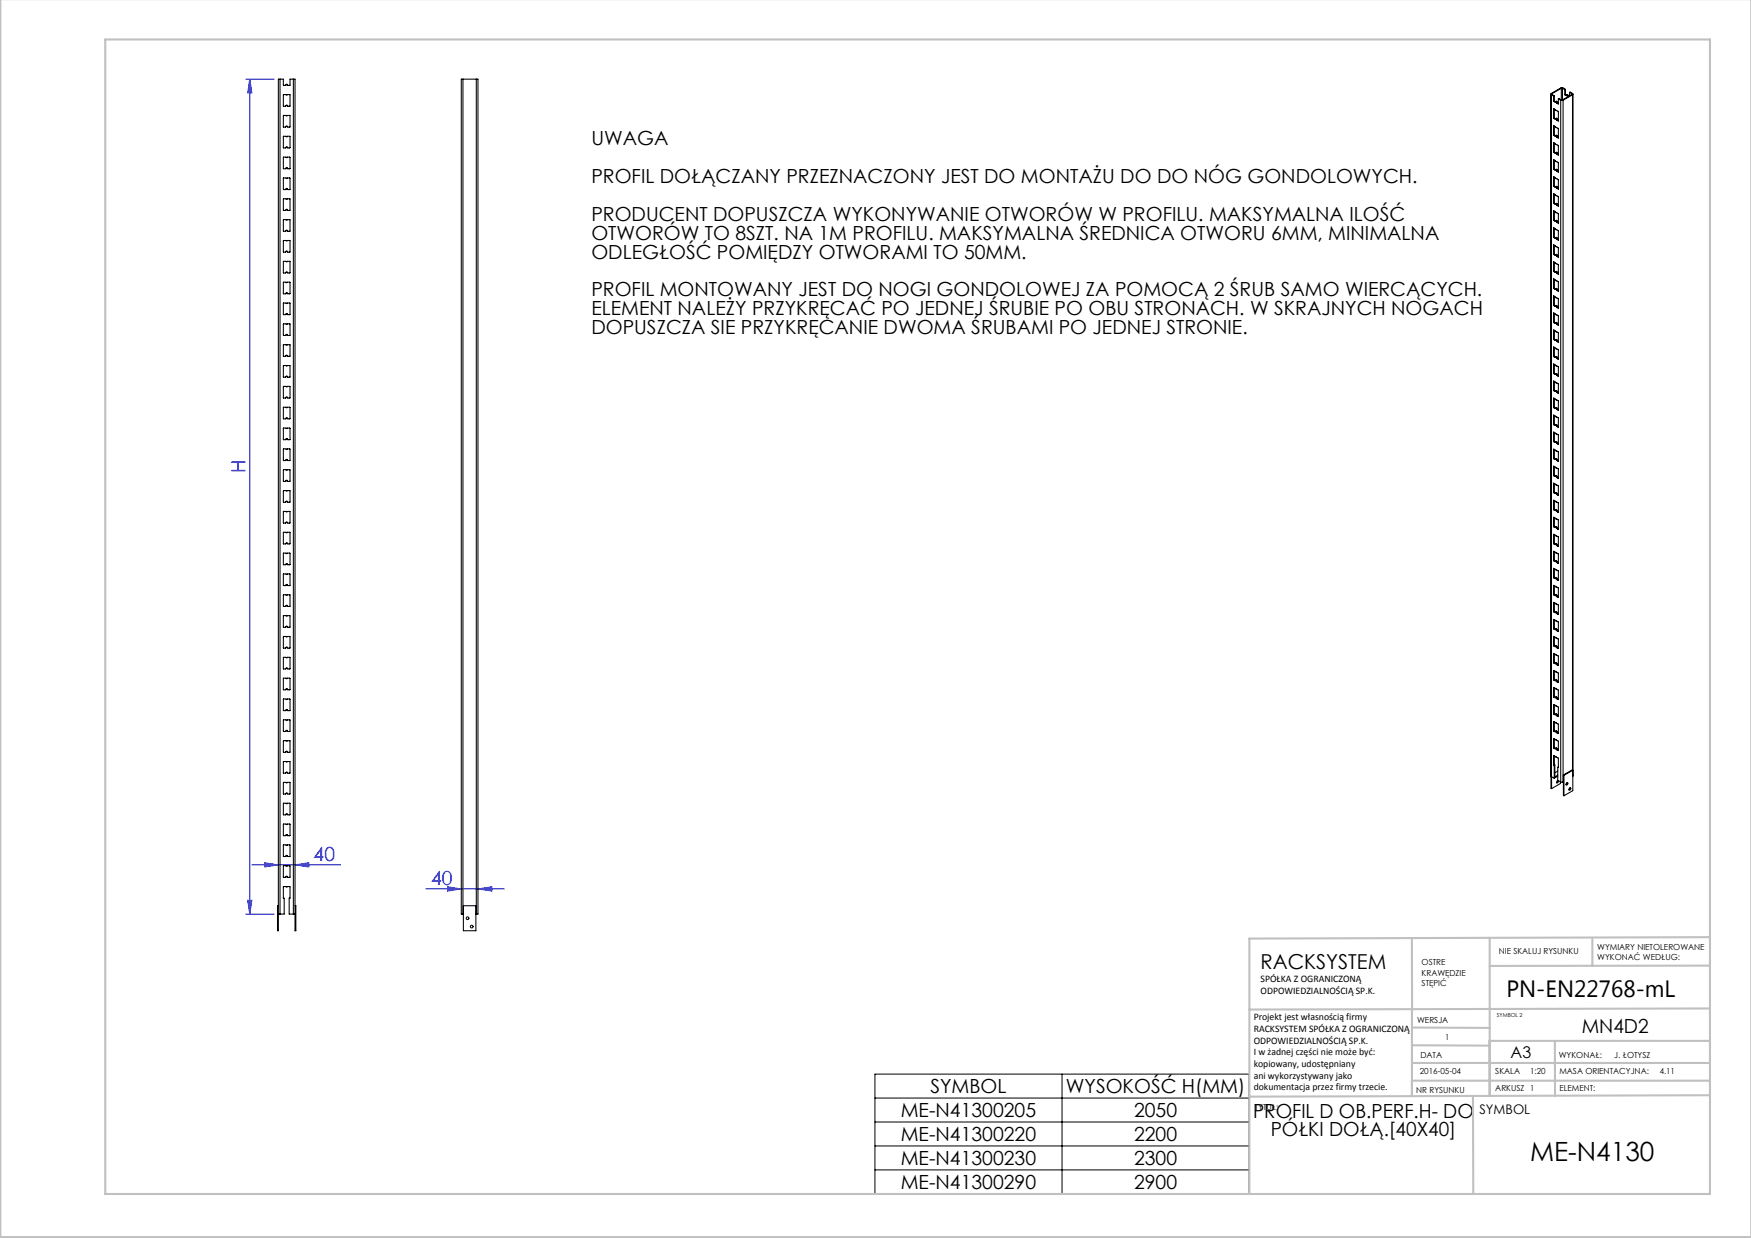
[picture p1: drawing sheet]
<svg xmlns="http://www.w3.org/2000/svg" width="420mm" height="297mm" viewBox="0 0 420 297" stroke-linecap="round" stroke-linejoin="round" font-family="sans-serif">
<path d="M58.9 19h6.9M59.9 19l.5 3.3h-1zM59.9 19v200.3M58.9 219.3h6.9M59.4 216h1l-.5 3.3zM60.4 207.5h21.3M63.5 207l3.3 .5-3.3 .5zM70.8 207.5l3.3-.5v1zM102.1 213.3h18.9M107.3 212.8l3.3 .5-3.3 .5zM114.6 213.3l3.3-.5v1z" fill="none" stroke="#00f" stroke-width=".24"/>
<path d="M209.9 257.7h89.7v28.7h-89.7zM254.7 257.7v28.7M209.9 263.4h89.7M209.9 269.2h89.7M209.9 274.9h89.7M209.9 280.7h89.7" fill="none" stroke="#000" stroke-width=".24"/>
<g fill="none" stroke="#c0c0c0" stroke-width=".5">
<path d="M.1 -.1v296.9h419.9M25.2 9.5h385v276.9h-385zM338.7 225.2v37.8M357.3 225v37.9v-13.2M382 225.4v6.3M410.1 224.8l-110.4 .4v61.2M410.1 231.7h-52.8M338.7 259.3h71.5M338.7 255h71.5M338.7 250.8l18.6 .1M338.7 246.5l18.6 .1M357.3 249.7h52.9"/>
<path d="M373 249.7v13.2M410.1 241.9l-110.4 .3M353.3 262.9l.1 23.5M410.2 262.7l-110.5 .4"/>
</g>
<g fill="#00f">
<path d="M63.5 207l3.3 .5-3.3 .5zM70.8 207.5l3.3-.5v1z"/>
<path d="M107.3 212.8l3.3 .5-3.3 .5zM114.6 213.3l3.3-.5v1z"/>
<path d="M59.9 19l.5 3.3h-1zM59.4 216h1l-.5 3.3z"/>
</g>
<g fill="none" stroke="#000" stroke-width=".25">
<path d="M67.2 19h-.4v204.3h-.2v-6h.2M67.2 19h.8v1.4h.6M67.2 19v200.3M70.4 19h.4v204.3h.2v-6h-.2M70.4 19h-.8v1.4h-.7M70.4 19v200.3M111 19h-.4v200.3h.4M111 19h3.2M111 19v200.3M114.2 19h.4v200.3h-.4M114.2 19v200.3M68 32.7h1.6v2.7l-.6 .1a.24 .24 0 0 0-.3-.3 .24 .24 0 0 0-.2 .3l-.5-.1z"/>
<path d="M68.6 20.3l.2-.1 .1 .1M68.6 30.3l.2-.1 .1 .1M68.6 30.3l-.1 .2-.5-.1v-2.7h.6l.2 .1 .7-.1 .1 2.7-.6 .1-.1-.2M68.6 25.3l.2-.1 .1 .1M68.6 25.3l-.1 .2-.5-.1v-2.7h.6l.2 .1 .7-.1 .1 2.7-.6 .1-.1-.2M68.6 20.3v.1M68.6 25.3h.1M68.6 30.3h.1M68.9 20.3v.1M68.9 25.3h.1M68.9 30.3h.1M372 22.6l.1 163.7"/>
<path d="M372.1 22.7l.6 .4M372.1 22.7v163.6M372.2 22.5v.2M372.2 22.7l.6 .3M372.7 24.2v.1M372.7 36.5v.1M372.7 32.4v.1M372.7 28.3v.1M372.7 23.1v1.1M372.7 26.1v2.2M372.7 30.2v2.2M372.7 34.3v2.2"/>
<path d="M372.7 38.4v2.2M372.7 38.4h.1M372.7 34.3h.1M372.7 30.2h.1M372.7 26.1h.1M372.7 38.4l.6 .3M372.7 34.3l.6 .3M372.7 30.2l.6 .4M372.7 26.1l.6 .4M372.7 24.3l.3 .2M372.7 36.6l.3 .1M372.7 32.5l.3 .2"/>
<path d="M372.7 28.4l.3 .2M372.8 24.2h.1M372.8 28.2l.1 .1M372.8 32.3l.1 .1M372.8 36.4l.1 .1M372.8 23v1.2M372.8 26.2v2M372.8 30.3v2M372.8 34.3v2.1M372.8 38.4v2.1M372.8 23l-.1 .1M372.8 24.2h-.1"/>
<path d="M372.8 28.2l-.1 .1M372.8 32.3l-.1 .1M372.8 36.4l-.1 .1M372.9 24.2l.2 .2M372.9 24.2l-.2 .1M372.9 28.3l.2 .2M372.9 28.3l-.2 .1M372.9 32.4l.2 .2M372.9 32.4l-.2 .1M372.9 36.5l.2 .1M372.9 36.5l-.2 .1M373.1 24.4l-.1 .1"/>
<path d="M373.1 24.4l.2 .2M373.1 36.7l.2 .1M373.1 36.7h-.1M373.1 32.6l.2 .1M373.1 32.6l-.1 .1M373.1 28.5l.2 .1M373.1 28.5l-.1 .1M373.1 24.4h.1M373.1 28.5h.1M373.1 32.6h.1M373.1 36.7h.1M373.2 24.4l.1-.1 .2 .2"/>
<path d="M373.2 28.4h.1l.2 .2M373.2 32.5l.1-.1 .2 .2M373.2 36.6l.1-.1 .2 .2M373.3 24.6l.1 .1M373.3 38.7l.5 .3v2.2M373.3 36.8l.1 .2M373.3 34.6l.5 .4v2.1M373.3 32.7l.1 .2M373.3 30.6l.5 .3v2.2M373.3 28.6l.1 .2M373.3 26.5l.5 .3v2.2M373.3 24.6h.1"/>
<path d="M373.3 28.6h.1M373.3 32.7h.1M373.3 36.8h.1M373.4 26.5h-.1M373.4 30.6h-.1M373.4 34.7h-.1M373.4 38.7l-.1 .1M373.4 24.7l.3 .2M373.4 37l.3 .2M373.4 32.9l.3 .2M373.4 28.8l.3 .2M373.5 24.5l.1 .2"/>
<path d="M373.5 28.6l.1 .1M373.5 32.6l.1 .2M373.5 36.7l.1 .2M373.5 24.5l-.2 .1M373.5 24.5h.1M373.5 28.6h.1M373.5 32.6h.1M373.5 28.6h-.2M373.5 32.6l-.2 .1M373.5 36.7l-.2 .1M373.6 24.7h-.2M373.6 24.7l.2 .1"/>
<path d="M373.6 28.7l-.2 .1M373.6 28.7l.2 .2M373.6 32.8l-.2 .1M373.6 32.8l.2 .1M373.6 36.9l-.2 .1M373.6 36.9l.2 .1M373.8 24.9h-.1M373.8 37.1l-.1 .1M373.8 33.1h-.1M373.8 29h-.1M373.8 23.7l.6 .3M373.8 23.7l.1-.1 .6 .4"/>
<path d="M373.8 23.7v1.2M374.4 24h.5M374.4 24v163.6M374.5 24h.3M374.5 21.2h.3M374.5 21.2l-2.3 1.3M374.5 21.2v2.8M374.8 21.2l.5 .3M374.8 21.2v2.8M374.9 24v163.6M375.3 22.7l.1 .1M375.3 21.5v1.2"/>
<path d="M375.4 22.8l.3 .1M375.5 21.4l-.6-.3h-.5l-2.4 1.3 .1 .3M375.5 22.6v.1M375.5 21.4l-.2 .1M375.5 22.6l-.2 .1M375.5 21.4v1.2M375.5 22.7l.3 .1M375.5 22.7l-.1 .1M375.8 22.9h-.1M375.8 22.9l.2 .1M375.8 22.9h.1M375.8 22.8l.2-.1 .2 .2"/>
<path d="M376 23l.1 .2M376 23h.1M376.1 23.2h.1M376.2 22.9l.1 .2M376.2 22.9l-.2 .1M376.2 22.9h.1M376.3 23.1l-.2 .1M376.3 23.1h.1M376.5 22.2l.1-.1 .6 .3v.3M376.5 22.2l.5 .3M376.5 22.2v.8M377 22.5v.2"/>
<path d="M377 22.7l-2.2 1.3M377.2 22.7l-2.3 1.3M377.2 22.7v162M377.3 22.6v163.6M68 47.7h1.6v2.7l-.6 .1a.24 .24 0 0 0-.3-.3 .24 .24 0 0 0-.2 .3l-.5-.1zM68.6 55.3l.2-.1 .1 .1M68.6 55.3l-.1 .2-.5-.1v-2.7h.6l.2 .1 .7-.1 .1 2.7-.6 .1-.1-.2M68.6 45.3l.2-.1 .1 .1M68.6 45.4l-.1 .1-.5-.1v-2.7h.6l.2 .1 .7-.1 .1 2.7-.6 .1-.1-.1M68.6 40.3l.2-.1 .1 .1M68.6 40.3l-.1 .2-.5-.1v-2.7h.6l.2 .1 .7-.1 .1 2.7-.6 .1-.1-.2M68.6 40.3h.1"/>
<path d="M68.6 45.3v.1M68.6 55.3h.1M68.9 40.3h.1M68.9 45.3v.1M68.9 55.3h.1M372.7 56.9v.1M372.7 52.8v.1M372.7 48.7v.1M372.7 44.6v.1M372.7 40.6v.1M372.7 42.5v2.1M372.7 46.6v2.1"/>
<path d="M372.7 50.6v2.2M372.7 54.7v2.2M372.7 58.8v2.2M372.7 46.5h.1M372.7 42.4h.1M372.7 58.8l1.1 .6v2.2M372.7 58.8h.1M372.7 54.7l1.1 .7v2.1M372.7 54.7h.1M372.7 50.6l.6 .4M372.7 50.6h.1M372.7 46.5l.6 .4"/>
<path d="M372.7 42.4l.6 .4M372.7 57l.3 .2M372.7 52.9l.3 .2M372.7 48.8l.3 .2M372.7 44.7l.3 .2M372.7 40.7l.3 .1M372.7 42.4v.1M372.7 46.5v.1M372.8 40.5l.1 .1M372.8 44.6l.1 .1M372.8 48.6l.1 .1M372.8 52.7l.1 .1"/>
<path d="M372.8 56.8l.1 .1M372.8 42.5v2.1M372.8 46.6v2M372.8 50.7v2M372.8 54.7v2.1M372.8 58.8v2.1M372.8 40.5l-.1 .1M372.8 44.6h-.1M372.8 48.6l-.1 .1M372.8 52.7l-.1 .1M372.8 56.8l-.1 .1M372.9 40.6l.2 .1"/>
<path d="M372.9 40.6l-.2 .1M372.9 44.7l.2 .1M372.9 44.7h-.2M372.9 48.7l.2 .2M372.9 48.7l-.2 .1M372.9 52.8l.2 .2M372.9 52.8l-.2 .1M372.9 56.9l.2 .2M372.9 56.9l-.2 .1M373.1 57.1l.2 .1M373.1 57.1l-.1 .1M373.1 53l.2 .1"/>
<path d="M373.1 53l-.1 .1M373.1 48.9l.2 .2M373.1 48.9l-.1 .1M373.1 44.8l.2 .2M373.1 44.9h-.1M373.1 40.8l.2 .1M373.1 40.8h-.1M373.1 40.8h.1M373.1 44.8v.1M373.1 48.9h.1M373.1 53h.1M373.1 57.1h.1"/>
<path d="M373.2 40.7l.1-.1 .2 .2M373.2 44.8l.1-.1 .2 .2M373.2 48.9l.1-.1 .2 .2M373.2 52.9h.1l.2 .2M373.2 57l.1-.1 .2 .2M373.3 57.2l.1 .2M373.3 53.1l.1 .2M373.3 51l.5 .3v2.2M373.3 49.1l.1 .1M373.3 46.9l.5 .3v2.2M373.3 45l.1 .2M373.3 42.8l.5 .3v2.2"/>
<path d="M373.3 40.9l.1 .2M373.3 40.9h.1M373.3 45h.1M373.3 49.1h.1M373.3 53.1h.1M373.3 57.2h.1M373.4 42.8l-.1 .1M373.4 46.9l-.1 .1M373.4 51h-.1M373.4 55.1h-.1M373.4 59.2h-.1M373.4 57.4l.3 .2"/>
<path d="M373.4 53.3l.3 .2M373.4 49.2l.3 .2M373.4 45.2l.3 .1M373.4 41.1l.3 .1M373.5 40.8l.1 .2M373.5 44.9l.1 .2M373.5 49l.1 .2M373.5 53.1l.1 .1M373.5 57.1l.1 .2M373.5 44.9h.1M373.5 49h.1M373.5 53.1h.1"/>
<path d="M373.5 57.1h.1M373.5 40.8l-.2 .1M373.5 44.9l-.2 .1M373.5 49l-.2 .1M373.5 53.1h-.2M373.5 57.1l-.2 .1M373.6 41l-.2 .1M373.6 41l.2 .1M373.6 45.1l-.2 .1M373.6 45.1l.2 .1M373.6 49.2h-.2M373.6 49.2l.2 .1"/>
<path d="M373.6 53.2l-.2 .1M373.6 53.2l.2 .2M373.6 57.3l-.2 .1M373.6 57.3l.2 .1M373.7 57.6h.1M373.7 53.5h.1M373.7 49.4h.1M373.8 45.3h-.1M373.8 41.2h-.1M373.8 49.4h-.1M373.8 53.5h-.1M373.8 57.5l-.1 .1"/>
<path d="M68 72.7h1.6v2.7l-.6 .1a.24 .24 0 0 0-.3-.3 .24 .24 0 0 0-.2 .3l-.5-.1zM68.6 70.3l.2-.1 .1 .1M68.6 70.3l-.1 .2-.5-.1v-2.7h.6l.2 .1 .7-.1 .1 2.7-.6 .1-.1-.2M68.6 65.3l.2-.1 .1 .1M68.6 65.4l-.1 .1-.5-.1v-2.7h.6l.2 .1 .7-.1 .1 2.7-.6 .1-.1-.1M68.6 60.3l.2-.1 .1 .1M68.6 60.3l-.1 .2-.5-.1v-2.7h.6l.2 .1 .7-.1 .1 2.7-.6 .1-.1-.2M68.6 60.3h.1M68.6 65.3v.1M68.6 70.3h.1M68.9 60.3h.1M68.9 65.3v.1"/>
<path d="M68.9 70.3h.1M372.7 77.3v.1M372.7 73.2v.1M372.7 69.1v.1M372.7 65.1h.1M372.7 61v.1M372.7 62.9v2.2M372.7 67v2.1M372.7 71.1v2.1M372.7 75.1v2.2M372.7 79.2v2.2M372.7 79.2h.1"/>
<path d="M372.7 75.1h.1M372.7 79.2l.6 .4M372.7 75.1l.6 .4M372.7 71l1.1 .7v2.2M372.7 71v.1M372.7 66.9l1.1 .7v2.2M372.7 66.9v.1M372.7 62.9l1.1 .6v2.2M372.7 62.9h.1M372.7 77.4l.3 .2M372.7 73.3l.3 .2M372.7 69.2l.3 .2"/>
<path d="M372.7 65.1l.3 .2M372.7 61.1l.3 .1M372.8 60.9l.1 .1M372.8 65l.1 .1M372.8 69.1h.1M372.8 73.1l.1 .1M372.8 77.2l.1 .1M372.8 62.9v2.1M372.8 67v2.1M372.8 71.1v2M372.8 75.2v2M372.8 79.2v2.1"/>
<path d="M372.8 60.9l-.1 .1M372.8 65l-.1 .1M372.8 69.1h-.1M372.8 73.1l-.1 .1M372.8 77.2l-.1 .1M372.9 61l.2 .1M372.9 61l-.2 .1M372.9 65.1l.2 .1M372.9 65.1h-.2M372.9 69.1l.2 .2M372.9 69.1l-.2 .1M372.9 73.2l.2 .2"/>
<path d="M372.9 73.2l-.2 .1M372.9 77.3l.2 .2M372.9 77.3l-.2 .1M373.1 77.5l.2 .1M373.1 77.5l-.1 .1M373.1 73.4l.2 .1M373.1 73.4l-.1 .1M373.1 69.3l.2 .2M373.1 69.4h-.1M373.1 65.3l.2 .1M373.1 65.3h-.1M373.1 61.2l.2 .1"/>
<path d="M373.1 61.2h-.1M373.1 61.2h.1M373.1 65.3h.1M373.1 69.3v.1M373.1 73.4h.1M373.1 77.5h.1M373.2 61.1l.1-.1 .2 .2M373.2 65.2l.1-.1 .2 .2M373.2 69.3l.1-.1 .2 .2M373.2 73.4l.1-.1 .2 .2M373.2 77.4h.1l.2 .2M373.3 79.6l.5 .3v2.1"/>
<path d="M373.3 77.6l.1 .2M373.3 75.5l.5 .3v2.2M373.3 73.6l.1 .1M373.3 69.5l.1 .1M373.3 65.4l.1 .2M373.3 61.3l.1 .2M373.3 61.3h.1M373.3 65.4h.1M373.3 69.5h.1M373.3 73.5v.1M373.3 77.6h.1M373.4 63.2l-.1 .1"/>
<path d="M373.4 67.3l-.1 .1M373.4 71.4l-.1 .1M373.4 75.5h-.1M373.4 79.6h-.1M373.4 77.8l.3 .2M373.4 73.7l.3 .2M373.4 69.6l.3 .2M373.4 65.6l.3 .1M373.4 61.5l.3 .2M373.5 61.2l.1 .2M373.5 65.3l.1 .2M373.5 69.4l.1 .2"/>
<path d="M373.5 73.5l.1 .1M373.5 77.6l.1 .1M373.5 61.2h.1M373.5 65.3h.1M373.5 69.4h.1M373.5 73.5h.1M373.5 77.6h.1M373.5 61.2l-.2 .1M373.5 65.3l-.2 .1M373.5 69.4l-.2 .1M373.5 73.5h-.2M373.5 77.6h-.2"/>
<path d="M373.6 61.4l-.2 .1M373.6 61.4l.2 .1M373.6 65.5l-.2 .1M373.6 65.5l.2 .1M373.6 69.6h-.2M373.6 69.6l.2 .1M373.6 73.6l-.2 .1M373.6 73.6l.2 .2M373.6 77.7l-.2 .1M373.6 77.7l.2 .2M373.7 69.8h.1M373.7 65.7h.1"/>
<path d="M373.7 61.7h.1M373.8 78h-.1M373.8 73.9h-.1M373.8 61.6l-.1 .1M373.8 65.7h-.1M373.8 69.8h-.1M68.6 95.3l.2-.1 .1 .1M68.6 95.3l-.1 .2-.5-.1v-2.7h.6l.2 .1 .7-.1 .1 2.7-.6 .1-.1-.2M68.6 90.3l.2-.1 .1 .1M68.6 90.3l-.1 .2-.5-.1v-2.7h.6l.2 .1 .7-.1 .1 2.7-.6 .1-.1-.2M68.6 85.3l.2-.1 .1 .1M68.6 85.4l-.1 .1-.5-.1v-2.7h.6l.2 .1 .7-.1 .1 2.7-.6 .1-.1-.1"/>
<path d="M68.6 80.3l.2-.1 .1 .1M68.6 80.3l-.1 .2-.5-.1v-2.7h.6l.2 .1 .7-.1 .1 2.7-.6 .1-.1-.2M68.6 80.3h.1M68.6 85.3v.1M68.6 90.3h.1M68.6 95.3h.1M68.9 80.3h.1M68.9 85.3v.1M68.9 90.3h.1M68.9 95.3h.1M372.7 97.7v.1M372.7 93.6v.1"/>
<path d="M372.7 89.6h.1M372.7 85.5v.1M372.7 81.4v.1M372.7 83.3v2.2M372.7 87.4v2.2M372.7 91.5v2.1M372.7 95.6v2.1M372.7 99.6v2.2M372.7 95.5h.1M372.7 91.4h.1M372.7 87.4h.1M372.7 83.3h.1"/>
<path d="M372.7 99.6l.6 .4M372.7 99.6h.1M372.7 95.5l.6 .4M372.7 91.4l.6 .4M372.7 87.4l.6 .3M372.7 83.3l.6 .3M372.7 97.8l.3 .2M372.7 93.7l.3 .2M372.7 89.6l.3 .2M372.7 85.6l.3 .1M372.7 81.5l.3 .2M372.7 91.4v.1"/>
<path d="M372.7 95.5v.1M372.8 81.3l.1 .1M372.8 85.4l.1 .1M372.8 89.5l.1 .1M372.8 93.6h.1M372.8 97.6l.1 .1M372.8 83.3v2.1M372.8 87.4v2.1M372.8 91.5v2.1M372.8 95.6v2M372.8 99.7v2M372.8 81.3l-.1 .1"/>
<path d="M372.8 85.4l-.1 .1M372.8 89.5l-.1 .1M372.8 93.6h-.1M372.8 97.6l-.1 .1M372.9 81.4l.2 .2M372.9 81.4l-.2 .1M372.9 85.5l.2 .1M372.9 85.5l-.2 .1M372.9 89.6l.2 .1M372.9 89.6h-.2M372.9 93.6l.2 .2M372.9 93.6l-.2 .1"/>
<path d="M372.9 97.7l.2 .2M372.9 97.7l-.2 .1M373.1 97.9l.2 .1M373.1 97.9l-.1 .1M373.1 93.8l.2 .2M373.1 93.8l-.1 .1M373.1 89.8l.2 .1M373.1 89.8h-.1M373.1 85.7l.2 .1M373.1 85.7h-.1M373.1 81.6l.2 .1M373.1 81.6l-.1 .1"/>
<path d="M373.1 81.6h.1M373.1 85.7h.1M373.1 89.8h.1M373.1 93.8h.1M373.1 97.9h.1M373.2 81.5l.1-.1 .2 .2M373.2 85.6l.1-.1 .2 .2M373.2 89.7l.1-.1 .2 .2M373.2 93.8l.1-.1 .2 .2M373.2 97.9l.1-.1 .2 .2M373.3 100l.5 .3v2.2M373.3 98.1l.1 .1"/>
<path d="M373.3 95.9l.5 .3v2.2M373.3 94l.1 .1M373.3 91.8l.5 .3v2.2M373.3 89.9l.1 .2M373.3 87.7l.5 .3v2.2M373.3 85.8l.1 .2M373.3 83.6l.5 .3v2.2M373.3 81.7l.1 .2M373.3 81.7h.1M373.3 85.8h.1M373.3 89.9h.1M373.3 94h.1"/>
<path d="M373.3 98v.1M373.4 83.7h-.1M373.4 87.7l-.1 .1M373.4 91.8l-.1 .1M373.4 95.9l-.1 .1M373.4 100h-.1M373.4 98.2l.3 .2M373.4 94.1l.3 .2M373.4 90.1l.3 .1M373.4 86l.3 .2M373.4 81.9l.3 .2M373.5 81.6l.1 .2"/>
<path d="M373.5 85.7l.1 .2M373.5 89.8l.1 .2M373.5 93.9l.1 .2M373.5 98l.1 .1M373.5 81.6h.1M373.5 89.8h.1M373.5 93.9h.1M373.5 98h.1M373.5 81.6l-.2 .1M373.5 85.7l-.2 .1M373.5 89.8l-.2 .1M373.5 93.9l-.2 .1"/>
<path d="M373.5 98l-.2 .1M373.6 81.8l-.2 .1M373.6 81.8l.2 .1M373.6 85.9l-.2 .1M373.6 85.9l.2 .1M373.6 90l-.2 .1M373.6 90l.2 .1M373.6 94.1h-.2M373.6 94.1l.2 .1M373.6 98.1l-.2 .1M373.6 98.1l.2 .2M373.7 98.4h.1"/>
<path d="M373.8 94.3h-.1M373.8 90.2h-.1M373.8 86.1l-.1 .1M373.8 82l-.1 .1M373.8 98.4h-.1M68 112.7h1.6v2.7l-.6 .1a.24 .24 0 0 0-.3-.3 .24 .24 0 0 0-.2 .3l-.5-.1zM68.6 110.3l.2-.1 .1 .1M68.6 110.4l-.1 .1-.5-.1v-2.7h.6l.2 .1 .7-.1 .1 2.7-.6 .1-.1-.1M68.6 105.3l.2-.1 .1 .1M68.6 105.4l-.1 .1-.5-.1v-2.7h.6l.2 .1 .7-.1 .1 2.7-.6 .1-.1-.1M68.6 100.3l.2-.1 .1 .1M68.6 100.3l-.1 .2-.5-.1v-2.7h.6l.2 .1 .7-.1 .1 2.7-.6 .1-.1-.2"/>
<path d="M68.6 100.3h.1M68.6 105.3v.1M68.6 110.3v.1M68.9 100.3h.1M68.9 105.3v.1M68.9 110.3v.1M372.7 118.1v.1M372.7 114.1h.1M372.7 110v.1M372.7 105.9v.1M372.7 101.8v.1M372.7 103.7v2.2"/>
<path d="M372.7 107.8v2.2M372.7 111.9v2.2M372.7 116v2.1M372.7 115.9l1.1 .7v2.2M372.7 115.9v.1M372.7 111.9l1.1 .6v2.2M372.7 111.9h.1M372.7 107.8l1.1 .6v2.2M372.7 107.8h.1M372.7 103.7l1.1 .6v2.2M372.7 103.7h.1M372.7 118.2l.3 .2"/>
<path d="M372.7 114.1l.3 .2M372.7 110.1l.3 .1M372.7 106l.3 .2M372.7 101.9l.3 .2M372.8 101.7l.1 .1M372.8 105.8l.1 .1M372.8 109.9l.1 .1M372.8 114l.1 .1M372.8 118.1h.1M372.8 103.7v2.1M372.8 107.8v2.1M372.8 111.9v2.1"/>
<path d="M372.8 116v2.1M372.8 101.7l-.1 .1M372.8 105.8l-.1 .1M372.8 109.9l-.1 .1M372.8 114l-.1 .1M372.8 118.1h-.1M372.9 101.8l.2 .2M372.9 101.8l-.2 .1M372.9 105.9l.2 .2M372.9 105.9l-.2 .1M372.9 110l.2 .1M372.9 110l-.2 .1"/>
<path d="M372.9 114.1l.2 .1M372.9 114.1h-.2M372.9 118.1l.2 .2M372.9 118.1l-.2 .1M373.1 118.3l.2 .2M373.1 118.3l-.1 .1M373.1 114.3l.2 .1M373.1 114.3h-.1M373.1 110.2l.2 .1M373.1 110.2h-.1M373.1 106.1l.2 .1M373.1 106.1l-.1 .1"/>
<path d="M373.1 102l.2 .1M373.1 102l-.1 .1M373.1 102h.1M373.1 106.1h.1M373.1 110.2h.1M373.1 114.3h.1M373.1 118.3h.1M373.2 101.9l.1-.1 .2 .2M373.2 106l.1-.1 .2 .2M373.2 110.1l.1-.1 .2 .2M373.2 114.2l.2-.1 .1 .2M373.2 118.3l.1-.1 .2 .2"/>
<path d="M373.3 118.5l.1 .1M373.3 114.4l.1 .2M373.3 110.3l.1 .2M373.3 106.2l.1 .2M373.3 102.1l.1 .2M373.3 102.1h.1M373.3 106.2h.1M373.3 110.3h.1M373.3 118.5h.1M373.4 104.1h-.1M373.4 108.2h-.1M373.4 112.2l-.1 .1"/>
<path d="M373.4 116.3l-.1 .1M373.4 118.6l.3 .2M373.4 114.6l.3 .1M373.4 110.5l.3 .2M373.4 106.4l.3 .2M373.4 102.3l.3 .2M373.5 102.1l.1 .1M373.5 106.1l.1 .2M373.5 110.2l.1 .2M373.5 114.3l.1 .2M373.5 118.4l.1 .2M373.5 102v.1"/>
<path d="M373.5 106.1h.1M373.5 110.2h.1M373.5 114.3h.1M373.5 118.4h.1M373.5 102l-.2 .1M373.5 106.1l-.2 .1M373.5 110.2l-.2 .1M373.5 114.3l-.2 .1M373.5 118.4l-.2 .1M373.6 102.2l-.2 .1M373.6 102.2l.2 .2M373.6 106.3l-.2 .1"/>
<path d="M373.6 106.3l.2 .1M373.6 110.4l-.2 .1M373.6 110.4l.2 .1M373.6 114.5l-.2 .1M373.6 114.5l.2 .1M373.6 118.6h-.2M373.6 118.6l.2 .1M373.7 118.8h.1M373.7 114.7h.1M373.7 110.7h.1M373.7 106.6h.1M373.7 102.5h.1"/>
<path d="M373.8 102.5h-.1M373.8 106.5l-.1 .1M373.8 110.6l-.1 .1M373.8 114.7h-.1M373.8 118.8h-.1M68 137.7h1.6v2.7l-.6 .1a.24 .24 0 0 0-.3-.3 .24 .24 0 0 0-.2 .3l-.5-.1zM68.6 135.3l.2-.1 .1 .1M68.6 135.3l-.1 .2-.5-.1v-2.7h.6l.2 .1 .7-.1 .1 2.7-.6 .1-.1-.2M68.6 130.3l.2-.1 .1 .1M68.6 130.4l-.1 .1-.5-.1v-2.7h.6l.2 .1 .7-.1 .1 2.7-.6 .1-.1-.1M68.6 125.3l.2-.1 .1 .1M68.6 125.3l-.1 .2-.5-.1v-2.7h.6l.2 .1 .7-.1 .1 2.7-.6 .1-.1-.2"/>
<path d="M68.6 120.3l.2-.1 .1 .1M68.6 120.3l-.1 .2-.5-.1v-2.7h.6l.2 .1 .7-.1 .1 2.7-.6 .1-.1-.2M68.6 120.3h.1M68.6 125.3h.1M68.6 130.3v.1M68.6 135.3h.1M68.9 120.3h.1M68.9 125.3h.1M68.9 130.3v.1M68.9 135.3h.1M372.7 138.6h.1M372.7 134.5v.1"/>
<path d="M372.7 130.4v.1M372.7 126.3v.1M372.7 122.2v.1M372.7 120v2.2M372.7 124.1v2.2M372.7 128.2v2.2M372.7 132.3v2.2M372.7 136.4v2.2M372.7 136.3h.1M372.7 132.3h.1M372.7 128.2h.1M372.7 124.1h.1"/>
<path d="M372.7 136.3l.6 .4M372.7 132.3l.6 .3M372.7 128.2l.6 .3M372.7 124.1l.6 .4M372.7 120l1.1 .7v2.2M372.7 120h.1M372.7 138.6l.3 .2M372.7 134.6l.3 .1M372.7 130.5l.3 .2M372.7 126.4l.3 .2M372.7 122.3l.3 .2M372.7 136.3v.1"/>
<path d="M372.8 122.1l.1 .1M372.8 126.2l.1 .1M372.8 130.3l.1 .1M372.8 134.4l.1 .1M372.8 138.5l.1 .1M372.8 120.1v2M372.8 124.2v2M372.8 128.2v2.1M372.8 132.3v2.1M372.8 136.4v2.1M372.8 122.1l-.1 .1M372.8 126.2l-.1 .1"/>
<path d="M372.8 130.3l-.1 .1M372.8 134.4l-.1 .1M372.8 138.5l-.1 .1M372.9 122.2l.2 .2M372.9 122.2l-.2 .1M372.9 126.3l.2 .2M372.9 126.3l-.2 .1M372.9 130.4l.2 .1M372.9 130.4l-.2 .1M372.9 134.5l.2 .1M372.9 134.5l-.2 .1M372.9 138.6l.2 .1"/>
<path d="M372.9 138.6h-.2M373.1 138.8l.2 .1M373.1 138.8h-.1M373.1 134.7l.2 .1M373.1 134.7h-.1M373.1 130.6l.2 .1M373.1 130.6l-.1 .1M373.1 126.5l.2 .1M373.1 126.5l-.1 .1M373.1 122.4l.2 .1M373.1 122.4l-.1 .1M373.1 122.4h.1"/>
<path d="M373.1 126.5h.1M373.1 130.6h.1M373.1 134.7h.1M373.1 138.8h.1M373.2 122.4l.1-.1 .2 .2M373.2 126.4l.1-.1 .2 .2M373.2 130.5l.1-.1 .2 .2M373.2 134.6l.1-.1 .2 .2M373.2 138.7l.1-.1 .2 .2M373.3 138.9l.1 .2M373.3 136.7l.5 .3v2.2M373.3 134.8l.1 .2"/>
<path d="M373.3 132.6l.5 .3v2.2M373.3 130.7l.1 .2M373.3 128.5l.5 .4v2.1M373.3 126.6l.1 .2M373.3 124.5l.5 .3v2.2M373.3 122.6l.1 .1M373.3 122.5v.1M373.3 126.6h.1M373.3 130.7h.1M373.3 134.8h.1M373.3 138.9h.1M373.4 120.4h-.1"/>
<path d="M373.4 124.5h-.1M373.4 128.6h-.1M373.4 132.7h-.1M373.4 136.7l-.1 .1M373.4 139.1l.3 .1M373.4 135l.3 .1M373.4 130.9l.3 .2M373.4 126.8l.3 .2M373.4 122.7l.3 .2M373.5 122.5l.1 .1M373.5 126.6l.1 .1M373.5 130.6l.1 .2"/>
<path d="M373.5 134.7l.1 .2M373.5 138.8l.1 .2M373.5 122.5h.1M373.5 126.5v.1M373.5 130.6h.1M373.5 138.8h.1M373.5 122.5l-.2 .1M373.5 126.5l-.2 .1M373.5 130.6l-.2 .1M373.5 134.7l-.2 .1M373.5 138.8l-.2 .1M373.6 122.6l-.2 .1"/>
<path d="M373.6 122.6l.2 .2M373.6 126.7l-.2 .1M373.6 126.7l.2 .1M373.6 130.8l-.2 .1M373.6 130.8l.2 .1M373.6 134.9l-.2 .1M373.6 134.9l.2 .1M373.6 139l-.2 .1M373.6 139l.2 .1M373.8 139.2h-.1M373.8 135.1h-.1M373.8 131l-.1 .1"/>
<path d="M373.8 127h-.1M373.8 122.9h-.1M68 152.7h1.6v2.7l-.6 .1a.24 .24 0 0 0-.3-.3 .24 .24 0 0 0-.2 .3l-.5-.1zM68.6 150.3l.2-.1 .1 .1M68.6 150.4l-.1 .1-.5-.1v-2.7h.6l.2 .1 .7-.1 .1 2.7-.6 .1-.1-.1M68.6 145.3l.2-.1 .1 .1M68.6 145.3l-.1 .2-.5-.1v-2.7h.6l.2 .1 .7-.1 .1 2.7-.6 .1-.1-.2M68.6 145.3h.1M68.6 150.3v.1M68.9 145.3h.1M68.9 150.3v.1M372.7 159h.1"/>
<path d="M372.7 154.9v.1M372.7 150.8v.1M372.7 146.7v.1M372.7 142.6v.1M372.7 140.5v2.1M372.7 144.5v2.2M372.7 148.6v2.2M372.7 152.7v2.2M372.7 156.8v2.2M372.7 144.5h.1M372.7 140.4h.1M372.7 156.8l1.1 .6v2.2"/>
<path d="M372.7 156.8h.1M372.7 152.7l1.1 .6v2.2M372.7 152.7h.1M372.7 148.6l.6 .4M372.7 148.6h.1M372.7 144.5l.6 .4M372.7 140.4l.6 .4M372.7 159l.3 .2M372.7 155l.3 .1M372.7 150.9l.3 .2M372.7 146.8l.3 .2M372.7 142.7l.3 .2"/>
<path d="M372.7 140.4v.1M372.8 142.6h.1M372.8 146.6l.1 .1M372.8 150.7l.1 .1M372.8 154.8l.1 .1M372.8 158.9l.1 .1M372.8 140.5v2.1M372.8 144.6v2M372.8 148.7v2M372.8 152.7v2.1M372.8 156.8v2.1M372.8 142.6h-.1"/>
<path d="M372.8 146.6l-.1 .1M372.8 150.7l-.1 .1M372.8 154.8l-.1 .1M372.8 158.9l-.1 .1M372.9 142.6l.2 .2M372.9 142.6l-.2 .1M372.9 146.7l.2 .2M372.9 146.7l-.2 .1M372.9 150.8l.2 .2M372.9 150.8l-.2 .1M372.9 154.9l.2 .1M372.9 154.9l-.2 .1"/>
<path d="M372.9 159l.2 .1M372.9 159h-.2M373.1 159.2l.2 .1M373.1 159.2h-.1M373.1 155.1l.2 .1M373.1 155.1h-.1M373.1 151l.2 .1M373.1 151l-.1 .1M373.1 146.9l.2 .1M373.1 146.9l-.1 .1M373.1 142.8l.2 .2M373.1 142.8l-.1 .1"/>
<path d="M373.1 142.8h.1M373.1 146.9h.1M373.1 151h.1M373.1 155.1h.1M373.1 159.2h.1M373.2 142.8l.1-.1 .2 .2M373.2 146.8h.1l.2 .2M373.2 150.9l.1-.1 .2 .2M373.2 155l.1-.1 .2 .2M373.2 159.1l.1-.1 .2 .2M373.3 159.3l.1 .2M373.3 155.2l.1 .2"/>
<path d="M373.3 151.1l.1 .2M373.3 149l.5 .3v2.2M373.3 147l.1 .2M373.3 144.9l.5 .3v2.2M373.3 143l.1 .1M373.3 140.8l.5 .3v2.2M373.3 143h.1M373.3 147h.1M373.3 151.1h.1M373.3 155.2h.1M373.3 159.3h.1M373.4 140.8l-.1 .1"/>
<path d="M373.4 144.9h-.1M373.4 149h-.1M373.4 153.1h-.1M373.4 157.1l-.1 .1M373.4 159.5l.3 .1M373.4 155.4l.3 .2M373.4 151.3l.3 .2M373.4 147.2l.3 .2M373.4 143.1l.3 .2M373.5 142.9l.1 .2M373.5 147l.1 .1M373.5 151l.1 .2"/>
<path d="M373.5 155.1l.1 .2M373.5 159.2l.1 .2M373.5 142.9h.1M373.5 147h.1M373.5 151h.1M373.5 155.1h.1M373.5 159.2h.1M373.5 142.9l-.2 .1M373.5 147h-.2M373.5 151l-.2 .1M373.5 155.1l-.2 .1M373.5 159.2l-.2 .1"/>
<path d="M373.6 143.1h-.2M373.6 143.1l.2 .1M373.6 147.1l-.2 .1M373.6 147.1l.2 .2M373.6 151.2l-.2 .1M373.6 151.2l.2 .1M373.6 155.3l-.2 .1M373.6 155.3l.2 .1M373.6 159.4l-.2 .1M373.6 159.4l.2 .1M373.7 159.6h.1M373.7 155.6h.1"/>
<path d="M373.7 151.5h.1M373.7 147.4h.1M373.8 143.3h-.1M373.8 147.4h-.1M373.8 151.5h-.1M373.8 155.5l-.1 .1M373.8 159.6h-.1M68 177.7h1.6v2.7l-.6 .1a.24 .24 0 0 0-.3-.3 .24 .24 0 0 0-.2 .3l-.5-.1zM68.6 175.3l.2-.1 .1 .1M68.6 175.4l-.1 .1-.5-.1v-2.7h.6l.2 .1 .7-.1 .1 2.7-.6 .1-.1-.1M68.6 170.3l.2-.1 .1 .1M68.6 170.3l-.1 .2-.5-.1v-2.7h.6l.2 .1 .7-.1 .1 2.7-.6 .1-.1-.2"/>
<path d="M68.6 165.3l.2-.1 .1 .1M68.6 165.3l-.1 .2-.5-.1v-2.7h.6l.2 .1 .7-.1 .1 2.7-.6 .1-.1-.2M68.6 160.3l.2-.1 .1 .1M68.6 160.3l-.1 .2-.5-.1v-2.7h.6l.2 .1 .7-.1 .1 2.7-.6 .1-.1-.2M68.6 160.3h.1M68.6 165.3h.1M68.6 170.3h.1M68.6 175.3v.1M68.9 160.3h.1M68.9 165.3h.1M68.9 170.3h.1M68.9 175.3v.1"/>
<path d="M372.7 179.4v.1M372.7 175.3v.1M372.7 171.2v.1M372.7 167.1v.1M372.7 163v.1M372.7 160.9v2.1M372.7 165v2.1M372.7 169v2.2M372.7 173.1v2.2M372.7 177.2v2.2M372.7 177.2h.1M372.7 173.1h.1"/>
<path d="M372.7 177.2l.6 .3M372.7 173.1l.6 .4M372.7 169l1.1 .7v2.2M372.7 169h.1M372.7 164.9l1.1 .7v2.2M372.7 164.9v.1M372.7 160.8l1.1 .7v2.2M372.7 160.8v.1M372.7 179.5l.3 .1M372.7 175.4l.3 .2M372.7 171.3l.3 .2M372.7 167.2l.3 .2"/>
<path d="M372.7 163.1l.3 .2M372.8 163l.1 .1M372.8 167l.1 .1M372.8 171.1l.1 .1M372.8 175.2l.1 .1M372.8 179.3l.1 .1M372.8 160.9v2.1M372.8 165v2M372.8 169.1v2M372.8 173.1v2.1M372.8 177.2v2.1M372.8 163h-.1"/>
<path d="M372.8 167l-.1 .1M372.8 171.1l-.1 .1M372.8 175.2l-.1 .1M372.8 179.3l-.1 .1M372.9 163.1l.2 .1M372.9 163.1h-.2M372.9 167.1l.2 .2M372.9 167.1l-.2 .1M372.9 171.2l.2 .2M372.9 171.2l-.2 .1M372.9 175.3l.2 .2M372.9 175.3l-.2 .1"/>
<path d="M372.9 179.4l.2 .1M372.9 179.4l-.2 .1M373.1 179.6l.2 .1M373.1 179.6h-.1M373.1 175.5l.2 .1M373.1 175.5l-.1 .1M373.1 171.4l.2 .1M373.1 171.4l-.1 .1M373.1 167.3l.2 .2M373.1 167.3l-.1 .1M373.1 163.2l.2 .2M373.1 163.3h-.1"/>
<path d="M373.1 163.2v.1M373.1 167.3h.1M373.1 171.4h.1M373.1 175.5h.1M373.1 179.6h.1M373.2 163.2l.1-.1 .2 .2M373.2 167.3l.1-.1 .2 .2M373.2 171.3h.1l.2 .2M373.2 175.4l.1-.1 .2 .2M373.2 179.5l.1-.1 .2 .2M373.3 179.7l.1 .2M373.3 177.5l.5 .3v2.2"/>
<path d="M373.3 175.6l.1 .2M373.3 173.5l.5 .3v2.1M373.3 171.5l.1 .2M373.3 167.5l.1 .1M373.3 163.4l.1 .1M373.3 163.4h.1M373.3 167.5h.1M373.3 171.5h.1M373.3 175.6h.1M373.3 179.7h.1M373.4 161.2l-.1 .1M373.4 165.3l-.1 .1"/>
<path d="M373.4 169.4h-.1M373.4 173.5h-.1M373.4 177.6h-.1M373.4 179.9l.3 .2M373.4 175.8l.3 .2M373.4 171.7l.3 .2M373.4 167.6l.3 .2M373.4 163.5l.3 .2M373.5 163.3l.1 .2M373.5 167.4l.1 .1M373.5 171.5l.1 .1M373.5 175.5l.1 .2"/>
<path d="M373.5 179.6l.1 .2M373.5 163.3h.1M373.5 167.4h.1M373.5 171.5h.1M373.5 175.5h.1M373.5 179.6h.1M373.5 163.3l-.2 .1M373.5 167.4l-.2 .1M373.5 171.5h-.2M373.5 175.5l-.2 .1M373.5 179.6l-.2 .1M373.6 163.5h-.2"/>
<path d="M373.6 163.5l.2 .1M373.6 167.5l-.2 .1M373.6 167.5l.2 .2M373.6 171.6l-.2 .1M373.6 171.6l.2 .2M373.6 175.7l-.2 .1M373.6 175.7l.2 .1M373.6 179.8l-.2 .1M373.6 179.8l.2 .1M373.7 167.8h.1M373.7 163.7h.1M373.8 175.9l-.1 .1"/>
<path d="M373.8 171.9h-.1M373.8 163.7h-.1M373.8 167.8h-.1M68.6 195.4l-.1 .1-.5-.1v-2.7h.6l.2 .1 .7-.1 .1 2.7-.6 .1-.1-.1M68.6 190.3l.2-.1 .1 .1M68.6 190.3l-.1 .2-.5-.1v-2.7h.6l.2 .1 .7-.1 .1 2.7-.6 .1-.1-.2M68.6 185.3l.2-.1 .1 .1M68.6 185.3l-.1 .2-.5-.1v-2.7h.6l.2 .1 .7-.1 .1 2.7-.6 .1-.1-.2M68.6 195.3l.2-.1 .1 .1M68.6 185.3h.1M68.6 190.3h.1M68.6 195.3v.1"/>
<path d="M68.9 185.3h.1M68.9 190.3h.1M68.9 195.3v.1M372 186.2v2.9l.2 .1M372.1 186.3l.7 .4M372.2 186.3v2.9M372.7 183.5h.1M372.7 181.3v2.2M372.7 181.3h.1M372.7 181.3l.6 .3M372.7 183.5l.1 .1M372.8 183.4l.1 .1"/>
<path d="M372.8 181.3v2.1M372.8 183.6v3.1M372.8 183.4l-.1 .1M372.9 183.5h-.2M372.9 183.5h.1M372.9 183.5l-.1 .1M372.9 183.5v2.9l.8-.4M373.3 181.6l.5 .3v2.2M373.4 181.6l-.1 .1M373.5 187.4l.1-.1a.25 .25 0 0 1 .2 .4 .25 .25 0 0 1-.4-.1zM373.7 184.1v3.1l.7 .4M373.7 184.1h.1"/>
<path d="M373.7 185l-.8 .4M373.7 186.2l-.9 .5M373.7 187.3l-.3 .5M373.8 184.1h-.1M373.8 180l-.1 .1M373.8 184l-.1 .1M374.3 187.6v.4l-2.1 1.2M374.4 187.6h.5M375 187.6h-.1M375 185.9v4.9l.1 .1M375 185.9l.1 .1M375.1 186v4.9"/>
<path d="M375.7 187.9l.2-.1a.25 .25 0 0 1 .1 .3 .25 .25 0 0 1-.4 0zM375.9 187.8l-.3 .5M376.5 189.1l.1-.1a.25 .25 0 0 1 .1 .4 .25 .25 0 0 1-.4 0zM376.6 189l-.3 .5M377.3 184.8l-.2-.1-2.1 1.2M377.3 184.8l-2.2 1.2M377.3 184.8v4.9l-2.2 1.2M66.8 219.3h.4M67.2 219.3h1v-3.8l-.2-.1v-2.7l.8 .1 .1-.1h.7l-.2 6.6h1M68.6 210.3l.2-.1 .1 .1M68.6 210.3l-.1 .2-.5-.1v-2.7h.6l.2 .1 .7-.1 .1 2.7-.6 .1-.1-.2M68.6 205.3l.2-.1 .1 .1"/>
<path d="M68.6 205.3l-.1 .2-.5-.1v-2.7h.6l.2 .1 .7-.1 .1 2.7-.6 .1-.1-.2M68.6 200.3l.2-.1 .1 .1M68.6 200.3l-.1 .2-.5-.1v-2.7h.6l.2 .1 .7-.1 .1 2.7-.6 .1-.1-.2M68.6 200.3h.1M68.6 205.3h.1M68.6 210.3h.1M68.9 200.3h.1M68.9 205.3h.1M68.9 210.3h.1M70.4 219.3h.4M111 219.3h.1M111.1 217.3h3v6h-3z"/>
<path d="M114.1 219.3h.1"/>
<circle cx="112.1" cy="220.3" r=".33"/>
<circle cx="113.1" cy="222.3" r=".32"/>
</g>
<text font-size="6.3" x="367" y="278.5">ME-N4130</text>
<text font-size="5.6" x="361.3" y="239.1">PN-EN22768-mL</text>
<text font-size="4.9" x="302.4" y="232.4">RACKSYSTEM</text>
<g font-size="4.7">
<text x="141.8" y="34.9">UWAGA</text>
<text x="141.8" y="43.9">PROFIL DOŁĄCZANY PRZEZNACZONY JEST DO MONTAŻU DO DO NÓG GONDOLOWYCH.</text>
<text x="141.8" y="53">PRODUCENT DOPUSZCZA WYKONYWANIE OTWORÓW W PROFILU. MAKSYMALNA ILOŚĆ</text>
<text x="141.8" y="57.5">OTWORÓW TO 8SZT. NA 1M PROFILU. MAKSYMALNA ŚREDNICA OTWORU 6MM, MINIMALNA</text>
<text x="141.8" y="62">ODLEGŁOŚĆ POMIĘDZY OTWORAMI TO 50MM.</text>
<text x="141.8" y="71.1">PROFIL MONTOWANY JEST DO NOGI GONDOLOWEJ ZA POMOCĄ 2 ŚRUB SAMO WIERCĄCYCH.</text>
<text x="141.8" y="75.6">ELEMENT NALEŻY PRZYKRĘCAĆ PO JEDNEJ ŚRUBIE PO OBU STRONACH. W SKRAJNYCH NOGACH</text>
<text x="141.8" y="80.1">DOPUSZCZA SIE PRZYKRĘCANIE DWOMA ŚRUBAMI PO JEDNEJ STRONIE.</text>
<text x="379.4" y="247.8">MN4D2</text>
<text x="223.2" y="262.3">SYMBOL</text>
<text x="255.7" y="262.3">WYSOKOŚĆ H(MM)</text>
<text x="216.1" y="268">ME-N41300205</text>
<text x="272" y="268">2050</text>
<text x="300.6" y="268.1">PROFIL D OB.PERF.H- DO</text>
<text x="216.1" y="273.7">ME-N41300220</text>
<text x="272" y="273.7">2200</text>
<text x="304.8" y="272.6">PÓŁKI DOŁĄ.[40X40]</text>
<text x="216.1" y="279.5">ME-N41300230</text>
<text x="272" y="279.5">2300</text>
<text x="216.1" y="285.2">ME-N41300290</text>
<text x="272" y="285.2">2900</text>
</g>
<g font-size="4.7" fill="#00f">
<text x="58.9" y="113.4" transform="rotate(-90 58.9 113.4)">H</text>
<text x="75.2" y="206.5">40</text>
<text x="103.4" y="212.2">40</text>
</g>
<text font-size="3.9" x="362.3" y="253.8">A3</text>
<text font-size="3.2" x="354.9" y="267.2">SYMBOL</text>
<g font-size="2.4">
<text x="302.4" y="235.6">SPÓŁKA Z OGRANICZONĄ</text>
<text x="302.4" y="238.4">ODPOWIEDZIALNOŚCIĄ SP.K.</text>
<text x="300.7" y="244.7">Projekt jest własnością firmy</text>
<text x="300.7" y="247.5">RACKSYSTEM SPÓŁKA Z OGRANICZONĄ</text>
<text x="300.7" y="250.3">ODPOWIEDZIALNOŚCIĄ SP.K.</text>
<text x="300.7" y="253.1">I w żadnej części nie może być:</text>
<text x="300.7" y="256">kopiowany, udostępniany</text>
<text x="300.7" y="258.8">ani wykorzystywany jako</text>
<text x="300.7" y="261.6">dokumentacja przez firmy trzecie.</text>
</g>
<g font-size="2">
<text x="383.1" y="227.9">WYMIARY NIETOLEROWANE</text>
<text x="341" y="231.6">OSTRE</text>
<text x="359.5" y="228.9">NIE SKALUJ RYSUNKU</text>
<text x="383.1" y="230.4">WYKONAĆ WEDŁUG:</text>
<text x="341" y="234.1">KRAWĘDZIE</text>
<text x="341" y="236.6">STĘPIĆ</text>
<text x="339.9" y="245.4">WERSJA</text>
<text x="346.6" y="249.5">1</text>
<text x="340.5" y="257.7">2016-05-04</text>
<text x="340.7" y="253.8">DATA</text>
<text x="358.7" y="257.7">SKALA</text>
<text x="367" y="257.7">1:20</text>
<text x="373.9" y="253.8">WYKONAŁ:</text>
<text x="374.1" y="257.7">MASA ORIENTACYJNA:</text>
<text x="387.2" y="253.8">J. ŁOTYSZ</text>
<text x="398.1" y="257.7">4.11</text>
<text x="339.7" y="262.3">NR RYSUNKU</text>
<text x="358.7" y="261.7">ARKUSZ 1</text>
<text x="374.1" y="261.7">ELEMENT:</text>
<text x="301" y="266.4">TYTUŁ:</text>
</g>
<text font-size="1.3" x="359" y="244">SYMBOL 2</text>
</svg>
